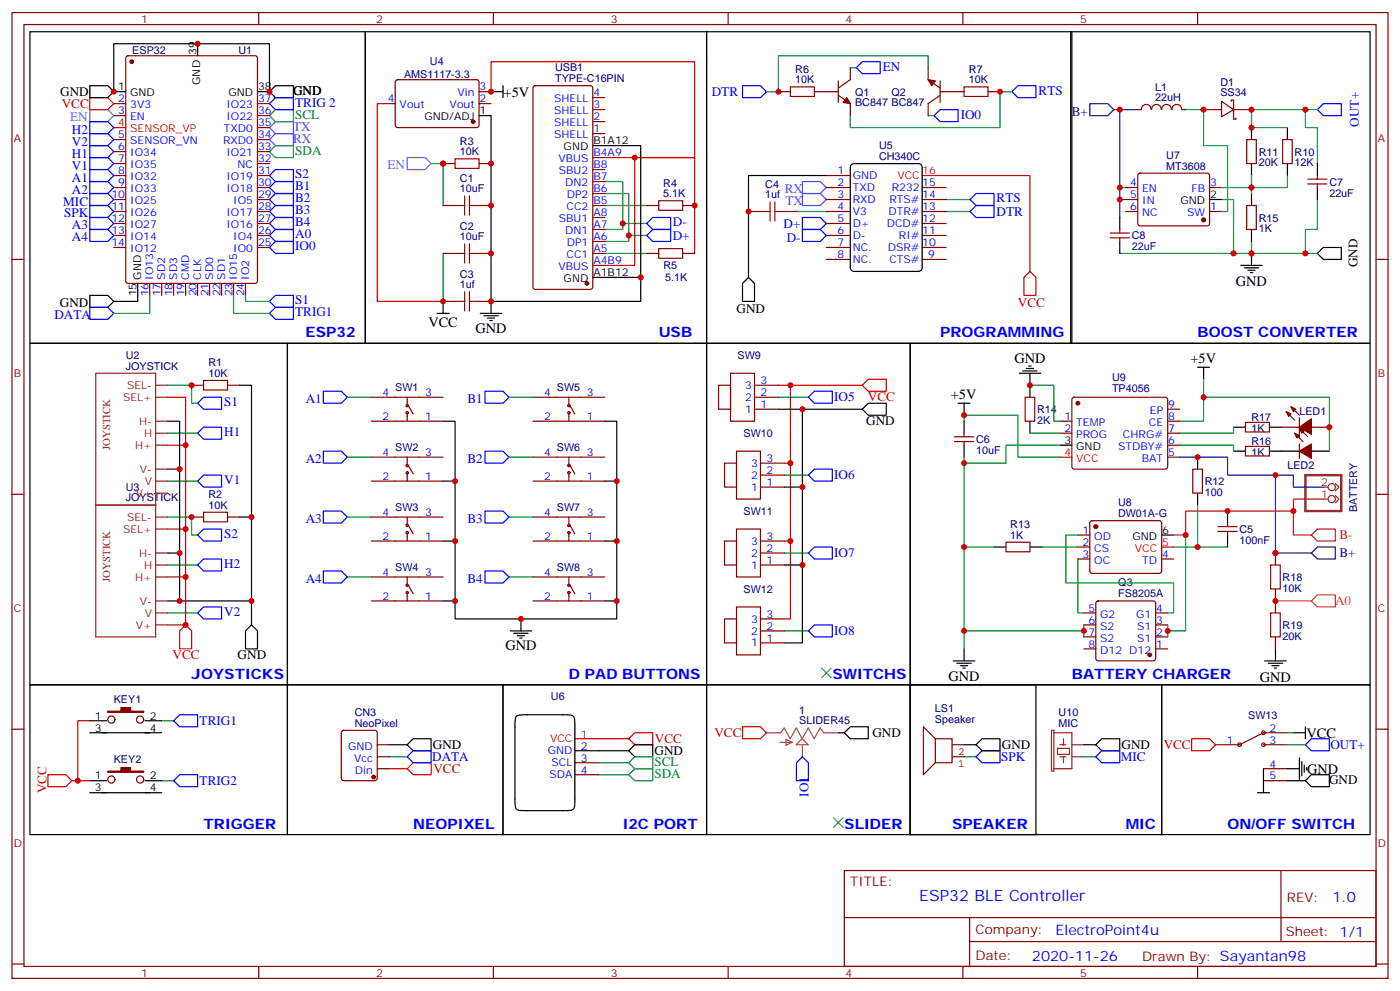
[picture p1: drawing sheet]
<svg xmlns="http://www.w3.org/2000/svg" width="412mm" height="292mm" viewBox="0 0 412 292" stroke-linecap="round" stroke-linejoin="round" font-family="sans-serif">
<g fill="none" stroke="#f00" stroke-width=".35">
<path d="M26.5 28.8h5.2l1.8 1.7-1.8 1.8h-5.2zM33.5 37.6h3.5M112.9 30.5h-1.8v58.2h19.4M144.6 27v-8.8h60v28.2h-17.6h17.6v28.2M178.2 46.4h8.8v31.7h-8.8M271.6 51.7h31.8v28.2M303.4 79.9l1.8 1.8v5.3h-3.6v-5.3zM49.4 116.9h5.3v14.2M229.3 113.4h3.5v68.8h-1.7M232.8 113.4h21.2M254 113.4l1.8-1.7h5.3v3.5h-5.3zM49.4 131.1h5.3v38.8h-5.3"/>
<path d="M231.1 136.3h1.7M312.2 134.6h3.5M49.4 155.8h5.3M231.1 159.3h1.7M54.7 169.9v14.1h-5.3M342.2 161h3.5M54.7 184l1.7 1.7v5.3h-3.5v-5.3zM26.5 212.2h-3.6v17.6h3.6M169.3 217.5h15.9M185.2 217.5l1.8-1.8h5.3v3.6h-5.3zM218.7 214h5.3l1.8 1.7-1.8 1.8h-5.3zM351 217.5h5.3l1.8 1.8-1.8 1.7h-5.3z"/>
<path d="M14.1 228.1h5.3l1.8 1.7-1.8 1.8h-5.3zM21.2 229.8h1.7M114.7 226.3h5.2M119.9 226.3l1.8-1.8h5.3v3.6h-5.3z"/>
</g>
<g fill="none" stroke="#000" stroke-width=".35">
<path d="M8.8 9.3h98.8v91.8h-98.8zM58.2 12.9v3.5M107.6 9.3h100.5v91.8h-100.5zM208.1 9.3h107.6v91.8h-107.6zM315.4 9.3h88.2v91.8h-88.2zM26.5 25.2h5.2l1.8 1.8-1.8 1.8h-5.2zM33.5 27v-14.1h45.9v14.1M33.5 27h3.5M75.8 27h3.6M81.1 25.2h5.3v3.6h-5.3l-1.7-1.8zM141.1 34h3.5v54.7M144.6 27h3.6"/>
<path d="M148.2 25.2v3.6M368.7 37.6v3.5M379.2 37.6v3.5M174.6 42.9h14.1v38.8h-14.1M243.4 51.7h-22.9v30M250.7 48.6l.8-.4h19.1l.8 .4 .2 .6v29.6l-.4 .9-.6 .2h-19.1l-.8-.5-.2-.6v-29.6zM356.3 58.7h3.5M368.7 48.2v3.5M368.7 57v3.5M379.2 48.2v3.5M388.1 48.2v3.5M388.1 55.2v3.5"/>
<path d="M329.8 64v3.6M329.8 71.1v3.5M365.5 78.1h6.3M366.5 78.8h4.3M367.6 79.6h2.1M368.7 67.6v3.5M368.7 74.6v3.5M389.8 72.8h5.3v3.6h-5.3l-1.7-1.8zM26.5 87h5.2l1.8 1.7-1.8 1.8h-5.2zM40.6 83.4v5.3h-7.1M128.8 92.3h3.5M130.5 88.7v3.6"/>
<path d="M141.5 92.3h6.3M142.5 93h4.3M143.6 93.7h2.1M144.3 94.4h.7M144.6 88.7v3.6M188.7 81.7v7h-44.1M220.5 81.7l1.7 1.7v5.3h-3.5v-5.3zM368.3 80.3h.7M8.8 101.1h75.9v100.5h-75.9zM70.6 113.4h3.5v38.8h-3.5M84.7 101.1h123.4v100.5h-123.4zM208.1 101.1h60v100.5h-60z"/>
<path d="M268.1 101.1h135.5v100.5h-135.5zM282.2 118.7h3.6M284 118.7v3.5M300.2 109.9h6.4M301.3 109.2h4.2M302.3 108.5h2.1M303 107.8h.7M303.4 109.9v7M352.8 108.1h3.5M354.5 108.1v3.6M49.4 124h3.5v38.8h-3.5M49.4 138.1h3.5"/>
<path d="M130.5 124h3.6v52.9h-3.6M178.2 124h3.5v17.6M229.3 120.5h7.1v68.8h-5.3M236.4 120.5h17.6M254 120.5l1.8-1.8h5.3v3.5h-5.3zM284 124v3.5M284 131.1v3.5M303.4 124v3.5M312.2 131.1h3.5M352.8 134.6v3.5M363.4 125.8h3.5M363.4 132.8h3.5"/>
<path d="M373.9 125.8h3.6M373.9 132.8h8.9M386.3 132.8h5.3M74.1 152.2v24.7h-21.2M130.5 159.3h3.6M130.5 141.6h3.6M178.2 159.3h3.5v17.6M178.2 141.6h3.5v17.7M231.1 143.4h5.3M342.2 157.5h3.5M352.8 145.2v3.5M361.6 150.5v3.5"/>
<path d="M361.6 157.5v3.5M52.9 162.8v14.1h-3.5M74.1 176.9v7.1M134.1 176.9v5.3h47.6v-5.3h-3.5M231.1 166.3h5.3M292.8 161h3.5M303.4 161h3.5M74.1 184l1.7 1.7v5.3h-3.5v-5.3zM150.3 185.7h6.3M151.3 186.4h4.3M152.4 187.1h2.1M153.1 187.9h.7"/>
<path d="M153.5 182.2v3.5M280.8 194.6h6.4M281.9 195.3h4.2M282.9 196h2.1M283.6 196.7h.7M284 191v3.6M372.5 194.6h6.4M373.6 195.3h4.2M374.6 196h2.2M375.4 196.7h.7M375.7 191v3.6M8.8 201.6h75.9v44.1h-75.9z"/>
<path d="M26.5 215.7h21.1M26.5 212.2h4.9M42.7 212.2h4.9M84.7 201.6h63.5v44.1h-63.5zM114.7 219.3h5.2M119.9 219.3l1.8-1.8h5.3v3.5h-5.3zM148.2 201.6h59.9v44.1h-59.9zM152.1 210.9a4.9 4.9 0 0 1 3.1-.5h10.6a4.9 4.9 0 0 1 3.1 .5 4.9 4.9 0 0 1 .4 3.1v21.1a4.9 4.9 0 0 1-.4 3.1 4.9 4.9 0 0 1-3.1 .5h-10.6a4.9 4.9 0 0 1-3.1-.5 4.9 4.9 0 0 1-.4-3.1v-21.1a4.9 4.9 0 0 1 .4-3.1zM187 219.3h5.3v3.5h-5.3l-1.8-1.8zM208.1 201.6h60v44.1h-60zM246.9 215.7h1.8M248.7 215.7l1.8-1.7h5.3v3.5h-5.3z"/>
<path d="M268.1 201.6h37.1v44.1h-37.1zM268.1 201.6h74.1v44.1h-74.1zM284 219.3h3.5M287.5 219.3l1.8-1.8h5.3v3.5h-5.3zM319.3 219.3h3.5M322.8 219.3l1.8-1.8h5.2v3.5h-5.2zM342.2 201.6h61.4v44.1h-61.4zM381 215.7h3.5M384.5 214v3.5M26.5 233.4h21.1M26.5 229.8h4.9M42.7 229.8h4.9"/>
<path d="M169.3 221h15.9M370.4 233.4h3.5M372.2 226.3v7.1M379.2 226.3h3.6M379.2 229.8h5.3M382.8 223.1v6.4M383.5 224.2v4.2M384.2 225.2v2.2M384.5 229.8l1.8-1.7h5.3v3.5h-5.3zM384.9 226v.7"/>
</g>
<g fill="none" stroke="#008700" stroke-width=".35">
<path d="M250.5 19.9h1.7M273.4 19.9v-3.5h-44.1v10.6h-3.5M273.4 34h1.8M298.1 27h-3.5v10.6h-44.1v-3.6M328.1 32.3h1.7M349.2 32.3h5.3v10.6h7.1v19.4h-1.8M384.5 32.3v5.3h3.6v10.6M388.1 32.3h-19.4v5.3h10.5M127 48.2h3.5v12.3M178.2 57h7v14.1h-7M178.2 53.4h5.2v14.2h-5.2M278.7 58.7h7.1"/>
<path d="M329.8 55.2h1.8M359.8 58.7h3.6v15.9h5.3M368.7 51.7v3.5h-8.9M379.2 51.7v3.5h-10.5v1.8M388.1 58.7v8.9h-3.6v7M130.5 74.6v14.1M178.2 74.6h12.3M178.2 60.5h12.3M183.4 65.8h7.1M185.2 69.3h5.3M234.6 62.3h8.8M278.7 62.3h7.1"/>
<path d="M329.8 74.6h33.6M368.7 74.6h19.4M368.7 71.1v3.5M44.1 87v5.3h-10.6M68.8 87v5.3h10.6M72.3 87v1.7h7.1M49.4 113.4h7v5.3h1.8M102.3 116.9h7.1M149.9 116.9h7.1M229.3 116.9h8.8M303.4 113.4h7v10.6h1.8M354.5 116.9h37.1v15.9"/>
<path d="M354.5 111.7v12.3h-7M49.4 127.5h8.8M102.3 134.6h7.1M149.9 134.6h7.1M231.1 139.9h7M284 124v-1.8h15.9v12.4h12.3M284 134.6v26.4M303.4 127.5h8.8M312.2 131.1h-15.9v5.2h-12.3M347.5 131.1h15.9v1.7M363.4 125.8v1.7h-15.9M49.4 152.2h7v5.3h1.8"/>
<path d="M49.4 141.6h8.8M102.3 152.2h7.1M149.9 152.2h7.1M317.5 157.5h-3.5v14.1h31.7v8.8h-1.7M349.2 157.5v28.2h-5.2M352.8 148.7v12.3h-7.1M49.4 166.3h8.8M102.3 169.9h7.1M149.9 169.9h7.1M231.1 162.8h7M292.8 161h-8.8v30M306.9 161h10.6"/>
<path d="M317.5 164.6v15.8h1.8M352.8 161h8.8M49.4 180.4h8.8M231.1 185.7h7M284 185.7h35.3M319.3 184v3.5M344 184v3.5M47.6 212.2h3.6M379.2 219.3h5.3M379.2 215.7h1.8M47.6 229.8h3.6M114.7 222.8h5.2"/>
<path d="M176.4 228.1h8.8M176.4 224.5h8.8M284 222.8h3.5M319.3 222.8h3.5"/>
</g>
<g fill="none" stroke="#00f" stroke-width=".35">
<path d="M254 18.2h5.3v3.5h-5.3l-1.8-1.8zM26.5 39.3h5.2l1.8 1.8-1.8 1.8h-5.2zM26.5 35.8h5.2l1.8 1.8-1.8 1.7h-5.2zM81.1 28.8h5.3v3.5h-5.3l-1.7-1.8zM218.7 25.2h5.3l1.8 1.8-1.8 1.8h-5.3zM275.2 34l1.7-1.7h5.3v3.5h-5.3zM298.1 27l1.8-1.8h5.3v3.6h-5.3zM389.8 30.5h5.3v3.5h-5.3l-1.7-1.7zM26.5 57h5.2l1.8 1.7-1.8 1.8h-5.2zM26.5 53.4h5.2l1.8 1.8-1.8 1.8h-5.2zM26.5 49.9h5.2l1.8 1.8-1.8 1.7h-5.2zM26.5 46.4h5.2l1.8 1.8-1.8 1.7h-5.2z"/>
<path d="M26.5 42.9h5.2l1.8 1.7-1.8 1.8h-5.2zM79.4 51.7l1.7-1.8h5.3v3.5h-5.3zM79.4 58.7l1.7-1.7h5.3v3.5h-5.3zM81.1 53.4h5.3v3.6h-5.3l-1.7-1.8zM287.5 57h5.3v3.5h-5.3l-1.7-1.8zM26.5 67.6h5.2l1.8 1.7-1.8 1.8h-5.2zM26.5 64h5.2l1.8 1.8-1.8 1.8h-5.2zM26.5 60.5h5.2l1.8 1.8-1.8 1.7h-5.2zM79.4 62.3l1.7-1.8h5.3v3.5h-5.3zM79.4 65.8l1.7-1.8h5.3v3.6h-5.3zM79.4 69.3l1.7-1.7h5.3v3.5h-5.3zM79.4 72.8l1.7-1.7h5.3v3.5h-5.3z"/>
<path d="M190.5 65.8l1.8-1.8h5.3v3.6h-5.3zM190.5 69.3l1.8-1.7h5.3v3.5h-5.3zM236.4 64h5.3l1.7 1.8-1.7 1.8h-5.3zM236.4 67.6h5.3l1.7 1.7-1.7 1.8h-5.3zM285.8 62.3l1.7-1.8h5.3v3.5h-5.3zM26.5 90.5h5.2l1.8 1.8-1.8 1.7h-5.2zM79.4 88.7l1.7-1.7h5.3v3.5h-5.3zM79.4 92.3l1.7-1.8h5.3v3.5h-5.3zM58.2 118.7l1.8-1.8h5.3v3.6h-5.3zM95.2 115.2h5.3l1.8 1.7-1.8 1.8h-5.3zM142.9 115.2h5.3l1.7 1.7-1.7 1.8h-5.3zM238.1 116.9l1.8-1.7h5.3v3.5h-5.3z"/>
<path d="M58.2 127.5l1.8-1.7h5.3v3.5h-5.3zM95.2 132.8h5.3l1.8 1.8-1.8 1.7h-5.3zM142.9 132.8h5.3l1.7 1.8-1.7 1.7h-5.3zM238.1 139.9l1.8-1.8h5.3v3.5h-5.3zM58.2 157.5l1.8-1.7h5.3v3.5h-5.3zM58.2 141.6l1.8-1.7h5.3v3.5h-5.3zM95.2 150.5h5.3l1.8 1.7-1.8 1.8h-5.3zM142.9 150.5h5.3l1.7 1.7-1.7 1.8h-5.3zM58.2 166.3l1.8-1.7h5.3v3.5h-5.3zM95.2 168.1h5.3l1.8 1.8-1.8 1.7h-5.3zM142.9 168.1h5.3l1.7 1.8-1.7 1.7h-5.3zM238.1 162.8l1.8-1.8h5.3v3.6h-5.3z"/>
<path d="M58.2 180.4l1.8-1.7h5.3v3.5h-5.3zM238.1 185.7l1.8-1.7h5.3v3.5h-5.3zM51.2 212.2l1.7-1.8h5.3v3.6h-5.3zM384.5 219.3l1.8-1.8h5.3v3.5h-5.3zM51.2 229.8l1.7-1.7h5.3v3.5h-5.3zM119.9 222.8l1.8-1.8h5.3v3.5h-5.3zM236.4 222.8l1.7 1.7v5.3h-3.5v-5.3zM287.5 222.8l1.8-1.8h5.3v3.5h-5.3zM322.8 222.8l1.8-1.8h5.2v3.5h-5.2z"/>
</g>
<g fill="none" stroke="#870000" stroke-width=".35">
<path d="M3.5 3.7h405.4v284.3h-405.4zM7.1 7.2h398.2v277.3h-398.2zM37.3 16.6l.4-.2h37.4l.7 .4v65.9l-.4 .7h-37.7l-.6-.4-.1-65.9zM76.2 3.7v3.5M145.3 3.7v3.5M214.5 3.7v3.5M250.5 19.9v3.6l-3.6 2.4M273.4 19.9v3.6l3.5 2.4M283.6 3.7v3.5M352.8 3.7v3.5M33.5 30.5h3.5M33.5 34h3.5"/>
<path d="M75.8 30.5h3.6M75.8 34h3.6M75.8 37.6h3.6M112.9 30.5h3.5M116.7 23.7l.4-.2h23.6l.4 .7-.1 12.9-.6 .5-23.6-.1-.4-.6v-12.7zM141.1 27h3.5M141.1 30.5h3.5M157.2 25.4l.5-.2h16.2l.7 .5v58.8l-.4 .6-16.5 .1-.7-.5v-58.8zM174.6 32.3h3.6M174.6 39.3h3.6M174.6 35.8h3.6M174.6 28.8h3.6"/>
<path d="M229.3 27h3.5M239.9 27h7M246.9 28l3.6 2.5v3.5M246.9 23.8v6.4M276.9 27h7.1M276.9 28l-3.5 2.5v3.5M276.9 23.8v6.4M291 27h3.6M335.1 32.3h1.1M336.2 32.3a1.41 1.41 0 0 1 1.4-1.5 1.41 1.41 0 0 1 1.4 1.5M339.2 32.3a1.41 1.41 0 0 1 1.4-1.6 1.41 1.41 0 0 1 1.4 1.6M342.2 32.3a1.41 1.41 0 0 1 1.4-1.6 1.41 1.41 0 0 1 1.4 1.6"/>
<path d="M345.3 32.3a1.41 1.41 0 0 1 1.4-1.5 1.41 1.41 0 0 1 1.4 1.5M348.2 32.3h1M354.5 32.3h5.3M359.8 29.8l3.6 2.5-3.6 2.1zM362.7 29.8v-.3h.7v2.8M363.4 32.3v2.8h.7v-.4M363.4 32.3h5.3M33.5 55.2h3.5M33.5 58.7h3.5M33.5 51.7h3.5M33.5 48.2h3.5M33.5 41.1h3.5"/>
<path d="M33.5 44.6h3.5M75.8 55.2h3.6M75.8 58.7h3.6M75.8 51.7h3.6M75.8 48.2h3.6M75.8 41.1h3.6M75.8 44.6h3.6M130.5 48.2h3.6M141.1 48.2h3.5M174.6 57h3.6M174.6 53.4h3.6M174.6 49.9h3.6"/>
<path d="M174.6 46.4h3.6M243.4 55.2h7.1M243.4 58.7h7.1M243.4 51.7h7.1M271.6 55.2h7.1M271.6 58.7h7.1M331.6 55.2h3.5M331.6 58.7h3.5M335.4 51.2l.4-.2h19.8l.5 .2 .2 .5-.1 14.4-.6 .4-20-.1-.5-.6v-14.1zM356.3 55.2h3.5M367.2 41.1h2.9v7.1h-2.9zM377.8 41.1h2.8v7.1h-2.8z"/>
<path d="M385.2 54.2h5.7M385.2 52.7h5.7M388.1 51.7v1M388.1 54.2v1M3.5 76.4h3.6M33.5 62.3h3.5M33.5 65.8h3.5M33.5 69.3h3.5M33.5 72.8h3.5M75.8 62.3h3.6M75.8 65.8h3.6M75.8 69.3h3.6"/>
<path d="M75.8 72.8h3.6M130.5 60.5h3.6M130.5 74.6h3.6M141.1 60.5h3.5M141.1 74.6h3.5M174.6 60.5h3.6M174.6 74.6h3.6M174.6 78.1h3.6M174.6 71.1h3.6M174.6 67.6h3.6M174.6 64h3.6M190.5 60.5h3.5"/>
<path d="M190.5 74.6h3.5M201.1 60.5h3.5M201.1 74.6h3.5M220.5 62.3h3.5M231.1 62.3h3.5M243.4 62.3h7.1M243.4 65.8h7.1M243.4 69.3h7.1M243.4 72.8h7.1M243.4 76.4h7.1M271.6 62.3h7.1M271.6 65.8h7.1"/>
<path d="M271.6 69.3h7.1M271.6 72.8h7.1M271.6 76.4h7.1M327 70h5.7M327 68.6h5.7M329.8 67.6v1M329.8 70v1.1M331.6 62.3h3.5M356.3 62.3h3.5M367.2 60.5h2.9v7.1h-2.9zM405.3 76.4h3.6M44.1 83.4v3.6"/>
<path d="M47.6 83.4v3.6M51.2 83.4v3.6M54.7 83.4v3.6M58.2 83.4v3.6M61.7 83.4v3.6M65.3 83.4v3.6M68.8 83.4v3.6M72.3 83.4v3.6M130.5 88.7h3.6M141.1 88.7h3.5M56.4 113.4h3.6M67 113.4h3.6"/>
<path d="M109.4 116.9h21.1M119.9 116.9v2.5M120.3 119.4l1.4 2.5M157 116.9h21.2M167.6 116.9v2.5M167.9 119.4l1.4 2.5M211.7 113.4h3.5v7.1h-3.5zM215.2 109.9h7v14.1h-7zM222.2 116.9h7.1M222.2 113.4h7.1M302 116.9h2.8v7.1h-2.8zM316 117.2l.4-.3h26.9l.5 .3 .2 .5-.1 20-.6 .4-27.1-.1-.5-.6v-19.7z"/>
<path d="M380.3 119.8l2.5 2.4M109.4 124h21.1M109.4 134.6h21.1M119.9 121.5v2.5M119.9 134.6v2.5M119.9 139.2v2.4M120.3 137.1l1.4 2.4M157 124h21.2M157 134.6h21.2M167.6 121.5v2.5M167.6 134.6v2.5M167.6 139.2v2.4"/>
<path d="M167.9 137.1l1.4 2.4M213.4 136.3h3.6v7.1h-3.6zM217 132.8h7v14.1h-7zM222.2 120.5h7.1M224 139.9h7.1M224 136.3h7.1M281.2 130h5.6M281.2 128.6h5.6M284 127.5v1.1M284 130v1.1M312.2 124h3.5M312.2 127.5h3.5"/>
<path d="M344 124h3.5M344 127.5h3.5M344 134.6h3.5M344 131.1h3.5M344 120.5h3.5M351.4 138.1h2.8v7.1h-2.8zM366.9 124.4h7v2.8h-7zM366.9 131.4h7v2.8h-7zM377.5 125.8h5.3M378.9 121.2l2.5 2.4M381.4 127.5l2.4 2.5M382.8 122.9v5.7"/>
<path d="M382.8 130.7v4.2M382.8 126.1l2.4 2.5M386.3 125.8h5.3M3.5 145.5h3.6M56.4 152.2h3.6M67 152.2h3.6M109.4 159.3h21.1M109.4 152.2h21.1M109.4 141.6h21.1M119.9 152.2v2.5M119.9 156.8v2.5M120.3 154.7l1.4 2.5"/>
<path d="M157 159.3h21.2M157 152.2h21.2M157 141.6h21.2M167.6 152.2v2.5M167.6 156.8v2.5M167.9 154.7l1.4 2.5M213.4 159.3h3.6v7h-3.6zM217 155.8h7v14.1h-7zM224 159.3h7.1M224 143.4h7.1M296.3 159.6h7.1v2.9h-7.1zM317.5 157.5h3.5"/>
<path d="M321.3 153.5l.4-.2h19.8l.5 .2 .2 .5-.1 14.4-.6 .4-20-.1-.5-.6v-14.1zM358.8 156.5h5.6M358.8 155h5.6M361.6 154v1M361.6 156.5v1M405.3 145.5h3.6M109.4 176.9h21.1M109.4 169.9h21.1M119.9 169.9v2.4M119.9 174.4v2.5M120.3 172.3l1.4 2.5M157 176.9h21.2"/>
<path d="M157 169.9h21.2M167.6 169.9v2.4M167.6 174.4v2.5M167.9 172.3l1.4 2.5M217 178.7h7v14.1h-7zM224 166.3h7.1M224 162.8h7.1M317.5 161h3.5M317.5 164.6h3.5M323 177.1l.5-.2h16.2l.5 .2 .2 .5v16.3l-.2 .5-.5 .2h-16.2l-.5-.3-.2-.4v-16.3zM342.2 164.6h3.5M375.7 162.8v3.5"/>
<path d="M375.7 173.4v7M213.4 182.2h3.6v7.1h-3.6zM224 189.3h7.1M224 185.7h7.1M224 182.2h7.1M319.3 191h3.5M319.3 187.5h3.5M319.3 184h3.5M319.3 180.4h3.5M340.4 191h3.6M340.4 187.5h3.6M340.4 184h3.6"/>
<path d="M340.4 180.4h3.6M375.7 187.5v3.5M3.5 214.7h3.6M100.8 215.2l.4-.2h9.2l.5 .2 .2 .5v13.4l-.2 .5-.5 .2h-9.2l-.5-.2-.2-.5v-13.4zM111.1 219.3h3.6M358.1 219.3h7M372.2 219.3h7M372.2 215.7h7M405.3 214.7h3.6M111.1 226.3h3.6M111.1 222.8h3.6M169.3 224.5h7.1"/>
<path d="M169.3 228.1h7.1M372.2 226.3h7M372.2 229.8h7M248.7 256.3h156.6v28.2h-156.6zM377.3 256.3v20.9M248.7 270.1h156.5M285.6 277.2h119.6M285.6 270.1v14.2M3.5 283.8h3.6M76.2 284.5v3.5M145.3 284.5v3.5M214.5 284.5v3.5"/>
<path d="M283.6 284.5v3.5M352.8 284.5v3.5M405.3 283.8h3.6"/>
<circle cx="119.9" cy="119.4" r=".35"/>
<circle cx="167.6" cy="119.4" r=".35"/>
<circle cx="119.9" cy="137.1" r=".35"/>
<circle cx="119.9" cy="121.5" r=".35"/>
<circle cx="119.9" cy="139.2" r=".35"/>
<circle cx="167.6" cy="139.2" r=".35"/>
<circle cx="167.6" cy="121.5" r=".35"/>
<circle cx="167.6" cy="137.1" r=".35"/>
<circle cx="119.9" cy="154.7" r=".35"/>
<circle cx="119.9" cy="156.8" r=".35"/>
<circle cx="167.6" cy="154.7" r=".35"/>
<circle cx="167.6" cy="156.8" r=".35"/>
<circle cx="119.9" cy="172.3" r=".35"/>
<circle cx="119.9" cy="174.4" r=".35"/>
<circle cx="167.6" cy="172.3" r=".35"/>
<circle cx="167.6" cy="174.4" r=".35"/>
<circle cx="32.8" cy="211.8" r="1.06"/>
<circle cx="41.3" cy="211.8" r="1.06"/>
<circle cx="32.8" cy="229.5" r="1.06"/>
<circle cx="41.3" cy="229.5" r="1.06"/>
</g>
<g fill="none" stroke="#900" stroke-width=".35">
<path d="M372.2 215.7l-7.1 3.6"/>
<circle cx="365.1" cy="219.3" r=".53"/>
<circle cx="372.2" cy="215.7" r=".53"/>
<circle cx="372.2" cy="219.3" r=".53"/>
</g>
<path d="M381 150.5h-31.8v7h-3.5M386.3 157.5l1.8-1.7h5.2v3.5h-5.2zM389.8 146.9h-8.8v10.6h5.3" fill="none" stroke="#c30" stroke-width=".35"/>
<path d="M384.5 139.9h10.6v10.6h-10.6z" fill="none" stroke="#8c2424" stroke-width=".71"/>
<g fill="none" stroke="#8c2424" stroke-width=".35">
<path d="M28.2 109.9h17.7v77.6h-17.7zM45.9 116.9h3.5M45.9 113.4h3.5M45.9 138.1h3.5M45.9 131.1h3.5M45.9 127.5h3.5M45.9 124h3.5M28.2 148.7h17.7M45.9 155.8h3.5M45.9 152.2h3.5M45.9 145.2h3.5M45.9 141.6h3.5"/>
<path d="M389.8 143.4h1.4M389.8 146.9h1.4M393.3 142.3l1.1 1.1-1.1 1.1M393.3 145.9l1.1 1-1.1 1.1M45.9 176.9h3.5M45.9 169.9h3.5M45.9 166.3h3.5M45.9 162.8h3.5M45.9 184h3.5M45.9 180.4h3.5M309.7 215h.7v12h-.7zM310.4 215.7h5.3v10.6h-5.3"/>
<path d="M312.2 219.3h1.8M313.3 217.5v1.8M315.7 219.3h3.6M311.5 220.3h3.5v1.8h-3.5zM312.2 222.8h1.8M313.3 222.8v1.7M315.7 222.8h3.6"/>
<circle cx="392.3" cy="143.4" r="1.06"/>
<circle cx="392.3" cy="146.9" r="1.06"/>
</g>
<path d="M275.5 217.5h5v7h-5zM275.5 217.5l-3.5-3.5v14.1l3.5-3.6M280.5 219.3h3.5M280.5 222.8h3.5" fill="none" stroke="#850000" stroke-width=".35"/>
<path d="M375.7 176.9h10.6M386.3 176.9l1.8-1.7h5.2v3.5h-5.2z" fill="none" stroke="#f60" stroke-width=".35"/>
<g fill="none" stroke="#a10000" stroke-width=".35">
<path d="M232.8 25.6h7.1v2.8h-7.1zM284 25.6h7v2.8h-7zM134.1 46.7h7v2.9h-7zM136.9 57.7v5.6M138.3 57.7v5.6M194 59.1h7.1v2.8h-7.1zM226.8 59.4v5.7M228.2 59.4v5.7M134.1 74.6h2.8M134.1 60.5h2.8M136.9 71.8v5.6M138.3 71.8v5.6"/>
<path d="M138.3 74.6h2.8M138.3 60.5h2.8M194 73.2h7.1v2.8h-7.1zM224 62.3h2.8M228.2 62.3h2.9M134.1 88.7h2.8M136.9 85.9v5.6M138.3 85.9v5.6M138.3 88.7h2.8M60 112h7v2.8h-7zM60 150.8h7v2.8h-7zM374.3 166.3h2.8v7.1h-2.8z"/>
<path d="M374.3 180.4h2.8v7.1h-2.8z"/>
</g>
<path d="M321 30.5h5.3l1.8 1.8-1.8 1.7h-5.3zM335.1 32.3h-5.3v26.4h1.8M329.8 58.7v5.3M347.5 134.6h14.1v5.3h19.4v3.5h8.8M375.7 139.9v22.9h10.6M386.3 162.8l1.8-1.8h5.2v3.6h-5.2z" fill="none" stroke="#009" stroke-width=".35"/>
<g fill="#870000" stroke="#870000" stroke-width=".35">
<path d="M378.9 121.2l1.4 .7-.7 .7z"/>
<path d="M380.3 119.8l1.4 .7-.7 .7z"/>
<path d="M382.8 125.8l3.5-2.5v4.6z"/>
<path d="M382.8 132.8l3.5-2.1v4.2z"/>
<path d="M381.4 127.5l1.4 .7-.7 .7z"/>
<path d="M382.8 126.1l1.4 .7-.7 .7z"/>
<path d="M273.4 23.5l2.1 .3-1 1.4z"/>
<path d="M249.4 28.8l1.1 1.7-2.1-.3z"/>
<path d="M31.7 227h3.9v-1h2.9v1h3.8v.4h-10.6z"/>
<path d="M31.7 209.4h3.9v-1.1h2.9v1.1h3.8v.3h-10.6z"/>
<circle cx="317.5" cy="118.7" r=".53"/>
<circle cx="322.8" cy="155" r=".53"/>
<circle cx="338.7" cy="192.8" r=".53"/>
<circle cx="354.5" cy="64.7" r=".53"/>
<circle cx="172.9" cy="83.4" r=".53"/>
<circle cx="139.3" cy="35.8" r=".53"/>
<circle cx="38.8" cy="18.2" r=".53"/>
<circle cx="110.1" cy="228.8" r=".53"/>
</g>
<path d="M79.4 34l1.7-1.7h5.3v3.5h-5.3zM79.4 44.6l1.7-1.7h5.3v3.5h-5.3zM185.2 228.1l1.8-1.8h5.3v3.5h-5.3zM185.2 224.5l1.8-1.7h5.3v3.5h-5.3z" fill="none" stroke="#090" stroke-width=".35"/>
<path d="M81.1 35.8h5.3v3.5h-5.3l-1.7-1.7zM79.4 41.1l1.7-1.8h5.3v3.6h-5.3zM236.4 53.4h5.3l1.7 1.8-1.7 1.8h-5.3zM236.4 57h5.3l1.7 1.7-1.7 1.8h-5.3z" fill="none" stroke="#09f" stroke-width=".35"/>
<path d="M26.5 32.3h5.2l1.8 1.7-1.8 1.8h-5.2zM119.9 46.4h5.3l1.8 1.8-1.8 1.7h-5.3z" fill="none" stroke="#0cf" stroke-width=".35"/>
<path d="M225.8 215.7h4.2l1-1.4 1.8 3.2 1.7-3.2 1.8 3.2M229.8 218.5h3.5M231.5 217.7l1.8 .8-1.8 .9zM236.3 217.5l1.8 1.8h-3.6zM236.4 219.3v3.5M243.4 215.7h-.7l-1.1-1.4-1.8 3.2-1.7-3.2-1.8 3.2M243.5 215.7h3.4" fill="none" stroke="#a64a4a" stroke-width=".35"/>
<path d="M242 196.7l2.8 2.8M244.8 196.7l-2.8 2.8M245.5 240.8l2.9 2.8M248.4 240.8l-2.9 2.8" fill="none" stroke="#3c3" stroke-width=".35"/>
<g fill="#c00">
<circle cx="375.7" cy="139.9" r=".88"/>
<circle cx="381" cy="150.5" r=".88"/>
<circle cx="361.6" cy="150.5" r=".88"/>
<circle cx="375.7" cy="162.8" r=".88"/>
<circle cx="232.8" cy="159.3" r=".88"/>
<circle cx="232.8" cy="136.3" r=".88"/>
<circle cx="384.5" cy="32.3" r=".88"/>
<circle cx="375.7" cy="176.9" r=".88"/>
<circle cx="54.7" cy="184" r=".88"/>
<circle cx="384.5" cy="74.6" r=".88"/>
<circle cx="284" cy="136.3" r=".88"/>
<circle cx="284" cy="161" r=".88"/>
<circle cx="303.4" cy="113.4" r=".88"/>
<circle cx="329.8" cy="32.3" r=".88"/>
<circle cx="329.8" cy="55.2" r=".88"/>
<circle cx="329.8" cy="58.7" r=".88"/>
<circle cx="363.4" cy="74.6" r=".88"/>
<circle cx="368.7" cy="74.6" r=".88"/>
<circle cx="354.5" cy="116.9" r=".88"/>
<circle cx="391.6" cy="125.8" r=".88"/>
<circle cx="368.7" cy="37.6" r=".88"/>
<circle cx="284" cy="122.2" r=".88"/>
<circle cx="368.7" cy="55.2" r=".88"/>
<circle cx="368.7" cy="32.3" r=".88"/>
<circle cx="354.5" cy="32.3" r=".88"/>
<circle cx="352.8" cy="161" r=".88"/>
<circle cx="352.8" cy="134.6" r=".88"/>
<circle cx="236.4" cy="143.4" r=".88"/>
<circle cx="236.4" cy="166.3" r=".88"/>
<circle cx="229.3" cy="27" r=".88"/>
<circle cx="294.6" cy="27" r=".88"/>
<circle cx="220.5" cy="62.3" r=".88"/>
<circle cx="144.6" cy="27" r=".88"/>
<circle cx="204.6" cy="60.5" r=".88"/>
<circle cx="183.4" cy="65.8" r=".88"/>
<circle cx="185.2" cy="69.3" r=".88"/>
<circle cx="188.7" cy="81.7" r=".88"/>
<circle cx="187" cy="46.4" r=".88"/>
<circle cx="144.6" cy="48.2" r=".88"/>
<circle cx="130.5" cy="88.7" r=".88"/>
<circle cx="144.6" cy="88.7" r=".88"/>
<circle cx="144.6" cy="74.6" r=".88"/>
<circle cx="144.6" cy="60.5" r=".88"/>
<circle cx="130.5" cy="48.2" r=".88"/>
<circle cx="74.1" cy="176.9" r=".88"/>
<circle cx="74.1" cy="152.2" r=".88"/>
<circle cx="52.9" cy="176.9" r=".88"/>
<circle cx="54.7" cy="155.8" r=".88"/>
<circle cx="54.7" cy="131.1" r=".88"/>
<circle cx="56.4" cy="113.4" r=".88"/>
<circle cx="56.4" cy="152.2" r=".88"/>
<circle cx="54.7" cy="169.9" r=".88"/>
<circle cx="52.9" cy="162.8" r=".88"/>
<circle cx="52.9" cy="138.1" r=".88"/>
<circle cx="284" cy="185.7" r=".88"/>
<circle cx="319.3" cy="185.7" r=".88"/>
<circle cx="349.3" cy="157.5" r=".88"/>
<circle cx="344" cy="185.7" r=".88"/>
<circle cx="134.1" cy="159.3" r=".88"/>
<circle cx="134.1" cy="141.6" r=".88"/>
<circle cx="134.1" cy="176.9" r=".88"/>
<circle cx="181.7" cy="176.9" r=".88"/>
<circle cx="181.7" cy="159.3" r=".88"/>
<circle cx="181.7" cy="141.6" r=".88"/>
<circle cx="153.5" cy="182.2" r=".88"/>
<circle cx="22.9" cy="229.8" r=".88"/>
<circle cx="79.4" cy="27" r=".88"/>
<circle cx="33.5" cy="27" r=".88"/>
<circle cx="58.2" cy="12.9" r=".88"/>
<circle cx="232.8" cy="113.4" r=".88"/>
<circle cx="236.4" cy="120.5" r=".88"/>
</g>
<text font-size="4.6" fill="#00f" x="270.8" y="265.3">ESP32 BLE Controller</text>
<g font-size="4.2">
<text x="148.3" y="28.4">+5V</text>
<text x="364" y="84.2">GND</text>
<text x="126.2" y="96.2">VCC</text>
<text x="140.1" y="97.9">GND</text>
<text x="298.8" y="106.7">GND</text>
<text x="350.7" y="106.9">+5V</text>
<text x="280.1" y="117.5">+5V</text>
<text x="148.9" y="191.4">GND</text>
<text x="279.4" y="200.5">GND</text>
<text x="371.1" y="200.6">GND</text>
<text x="384.9" y="217.1">VCC</text>
<text x="385.1" y="227.7">GND</text>
</g>
<g font-size="4.2" fill="#00f">
<text x="90" y="99.3">ESP32</text>
<text x="194" y="99.3">USB</text>
<text x="276.9" y="99.3">PROGRAMMING</text>
<text x="352.8" y="99.3">BOOST CONVERTER</text>
<text x="56.4" y="199.8">JOYSTICKS</text>
<text x="167.6" y="199.8">D PAD BUTTONS</text>
<text x="245.2" y="199.8">SWITCHS</text>
<text x="315.7" y="199.8">BATTERY CHARGER</text>
<text x="60" y="243.9">TRIGGER</text>
<text x="121.7" y="243.9">NEOPIXEL</text>
<text x="183.4" y="243.9">I2C PORT</text>
<text x="248.7" y="243.9">SLIDER</text>
<text x="280.5" y="243.9">SPEAKER</text>
<text x="331.6" y="243.9">MIC</text>
<text x="361.6" y="243.9">ON/OFF SWITCH</text>
<text x="392.5" y="265.6">1.0</text>
<text x="310.9" y="275.1">ElectroPoint4u</text>
<text x="304" y="282.9">2020-11-26</text>
</g>
<g font-size="3.9" fill="#00f">
<text x="260.1" y="20.8">EN</text>
<text x="209.7" y="28.3">DTR</text>
<text x="305.9" y="27.8">RTS</text>
<text x="87" y="31.4">TRIG 2</text>
<text x="283" y="34.9">IO0</text>
<text x="21.2" y="39.3">H2</text>
<text x="400.2" y="37.3" transform="rotate(-90 400.2 37.3)">OUT+</text>
<text x="21.2" y="46.4">H1</text>
<text x="21.2" y="42.9">V2</text>
<text x="21.2" y="53.4">A1</text>
<text x="21.2" y="49.9">V1</text>
<text x="87" y="52.5">S2</text>
<text x="21.2" y="57">A2</text>
<text x="87" y="56.1">B1</text>
<text x="87" y="59.6">B2</text>
<text x="293.6" y="59.6">RTS</text>
<text x="18.6" y="60.5">MIC</text>
<text x="18.9" y="64">SPK</text>
<text x="87" y="63.1">B3</text>
<text x="293.6" y="63.6">DTR</text>
<text x="21.2" y="71.1">A4</text>
<text x="21.2" y="67.6">A3</text>
<text x="87" y="66.6">B4</text>
<text x="87" y="70.2">A0</text>
<text x="198.2" y="70.6">D+</text>
<text x="198.2" y="66.5">D-</text>
<text x="230.8" y="67.2">D+</text>
<text x="231.8" y="71.2">D-</text>
<text x="87" y="73.7">IO0</text>
<text x="87" y="89.6">S1</text>
<text x="16" y="94">DATA</text>
<text x="87" y="93.1">TRIG1</text>
<text x="66" y="119.6">S1</text>
<text x="90.1" y="118.7">A1</text>
<text x="137.7" y="118.7">B1</text>
<text x="245.8" y="118.2">IO5</text>
<text x="66" y="128.4">H1</text>
<text x="90.1" y="136.3">A2</text>
<text x="137.7" y="136.3">B2</text>
<text x="66" y="142.5">V1</text>
<text x="245.8" y="141.1">IO6</text>
<text x="90.1" y="154">A3</text>
<text x="137.7" y="154">B3</text>
<text x="66" y="158.4">S2</text>
<text x="66" y="167.2">H2</text>
<text x="245.8" y="164">IO7</text>
<text x="90.1" y="171.6">A4</text>
<text x="137.7" y="171.6">B4</text>
<text x="66" y="181.3">V2</text>
<text x="245.8" y="187">IO8</text>
<text x="58.8" y="213.6">TRIG1</text>
<text x="391.9" y="220.6">OUT+</text>
<text x="127.3" y="224.1">DATA</text>
<text x="294.9" y="224.1">SPK</text>
<text x="330.2" y="224.1">MIC</text>
<text x="58.8" y="231.2">TRIG2</text>
<text x="238.1" y="234.6" transform="rotate(-90 238.1 234.6)">IO1</text>
</g>
<g font-size="3.9">
<text x="17.7" y="28.3">GND</text>
<text x="86.3" y="27.8">GND</text>
<text x="399.9" y="78.7" transform="rotate(-90 399.9 78.7)">GND</text>
<text x="17.6" y="90.5">GND</text>
<text x="217" y="92.3">GND</text>
<text x="255.2" y="125.3">GND</text>
<text x="70" y="194">GND</text>
<text x="127.5" y="220.6">GND</text>
<text x="257" y="217">GND</text>
<text x="295.1" y="220.6">GND</text>
<text x="330.4" y="220.6">GND</text>
<text x="192.8" y="222.3">GND</text>
<text x="391.5" y="230.7">GND</text>
</g>
<g font-size="3.9" fill="#f00">
<text x="18.2" y="31.8">VCC</text>
<text x="299.9" y="90.5">VCC</text>
<text x="255.7" y="118.2">VCC</text>
<text x="50.8" y="194">VCC</text>
<text x="192.9" y="218.8">VCC</text>
<text x="210.4" y="217">VCC</text>
<text x="342.8" y="220.4">VCC</text>
<text x="127.7" y="227.6">VCC</text>
<text x="13.7" y="233.6" transform="rotate(-90 13.7 233.6)">VCC</text>
</g>
<g font-size="3.9" fill="#0cf">
<text x="20.7" y="35.7">EN</text>
<text x="114.1" y="49.8">EN</text>
</g>
<g font-size="3.9" fill="#090">
<text x="87" y="34.9">SCL</text>
<text x="87" y="45.5">SDA</text>
<text x="192.8" y="225.4">SCL</text>
<text x="192.8" y="228.9">SDA</text>
</g>
<g font-size="3.9" fill="#009">
<text x="315.7" y="34">B+</text>
<text x="394.6" y="164">B+</text>
</g>
<g font-size="3.9" fill="#09f">
<text x="86.3" y="42">RX</text>
<text x="86.3" y="38.4">TX</text>
<text x="231.2" y="56.9">RX</text>
<text x="231.4" y="60.4">TX</text>
</g>
<text font-size="3.9" fill="#c30" x="394.6" y="158.7">B-</text>
<text font-size="3.9" fill="#f60" x="393.3" y="178.1">A0</text>
<g font-size="3.9" fill="#800">
<text x="250.5" y="260.9">TITLE:</text>
<text x="379.1" y="265.6">REV:</text>
<text x="287.4" y="275.1">Company:</text>
<text x="378.7" y="275.7">Sheet: 1/1</text>
<text x="287.4" y="282.8">Date:</text>
<text x="336.4" y="282.8">Drawn By: Sayantan98</text>
</g>
<g font-size="3.2" fill="#800">
<text x="41.6" y="6.7">1</text>
<text x="110.8" y="6.7">2</text>
<text x="179.9" y="6.7">3</text>
<text x="249.1" y="6.7">4</text>
<text x="318.2" y="6.7">5</text>
<text x="4.1" y="41.8">A</text>
<text x="405.9" y="41.8">A</text>
<text x="4.1" y="110.9">B</text>
<text x="405.9" y="110.9">B</text>
<text x="4.1" y="180.1">C</text>
<text x="405.9" y="180.1">C</text>
<text x="4.1" y="249.2">D</text>
<text x="405.9" y="249.2">D</text>
<text x="41.6" y="287.5">1</text>
<text x="110.8" y="287.5">2</text>
<text x="179.9" y="287.5">3</text>
<text x="249.1" y="287.5">4</text>
<text x="318.2" y="287.5">5</text>
</g>
<g font-size="3.2" fill="#000080">
<text x="39" y="15.8">ESP32</text>
<text x="70.2" y="15.8">U1</text>
<text x="119" y="22.9">AMS1117-3.3</text>
<text x="126.7" y="19.2">U4</text>
<text x="163.5" y="21">USB1</text>
<text x="234.3" y="21.4">R6</text>
<text x="285.4" y="21.4">R7</text>
<text x="163.5" y="24.2">TYPE-C16PIN</text>
<text x="234.3" y="24.5">10K</text>
<text x="251.9" y="28.1">Q1</text>
<text x="262.6" y="28.1">Q2</text>
<text x="285.4" y="24.5">10K</text>
<text x="340.3" y="29.7">22uH</text>
<text x="340.3" y="26.7">L1</text>
<text x="359.5" y="28.4">SS34</text>
<text x="359.5" y="25.4">D1</text>
<text x="251.9" y="31.3">BC847 BC847</text>
<text x="135.5" y="45.7">10K</text>
<text x="135.5" y="42.6">R3</text>
<text x="258.9" y="47">CH340C</text>
<text x="258.9" y="43.8">U5</text>
<text x="343.6" y="46.9">U7</text>
<text x="370.8" y="45.9">R11</text>
<text x="381.4" y="45.9">R10</text>
<text x="135.5" y="53.5">C1</text>
<text x="343.5" y="49.9">MT3608</text>
<text x="370.8" y="48.9">20K</text>
<text x="381.4" y="48.9">12K</text>
<text x="135.5" y="56.6">10uF</text>
<text x="195.4" y="58">5.1K</text>
<text x="195.4" y="55">R4</text>
<text x="225.4" y="58.4">1uf</text>
<text x="225.4" y="55.3">C4</text>
<text x="391.6" y="57.9">22uF</text>
<text x="391.6" y="54.6">C7</text>
<text x="370.8" y="65.3">R15</text>
<text x="135.5" y="70.7">10uF</text>
<text x="135.5" y="67.6">C2</text>
<text x="333.4" y="70.4">C8</text>
<text x="370.8" y="68.3">1K</text>
<text x="333.4" y="73.7">22uF</text>
<text x="135.5" y="81.7">C3</text>
<text x="195.4" y="79.3">R5</text>
<text x="195.9" y="82.8">5.1K</text>
<text x="135.5" y="84.8">1uf</text>
<text x="37.1" y="105.6">U2</text>
<text x="61.4" y="107.8">R1</text>
<text x="217.3" y="105.7">SW9</text>
<text x="37.1" y="108.8">JOYSTICK</text>
<text x="61.4" y="110.9">10K</text>
<text x="327.6" y="112.2">U9</text>
<text x="116.4" y="115.2">SW1</text>
<text x="164" y="115.2">SW5</text>
<text x="327.6" y="115.4">TP4056</text>
<text x="305.5" y="124.8">2K</text>
<text x="305.5" y="121.7">R14</text>
<text x="368.7" y="124">R17</text>
<text x="382.8" y="122.2">LED1</text>
<text x="219" y="128.6">SW10</text>
<text x="287.5" y="130.4">C6</text>
<text x="368.7" y="127.2">1K</text>
<text x="368.7" y="131.1">R16</text>
<text x="116.4" y="132.8">SW2</text>
<text x="164" y="132.8">SW6</text>
<text x="287.5" y="133.6">10uF</text>
<text x="368.7" y="134.3">1K</text>
<text x="354.9" y="142.7">R12</text>
<text x="379.2" y="138.1">LED2</text>
<text x="37.1" y="147.6">JOYSTICK</text>
<text x="37.1" y="144.4">U3</text>
<text x="61.4" y="149.8">10K</text>
<text x="61.4" y="146.6">R2</text>
<text x="329.3" y="149">U8</text>
<text x="354.9" y="146">100</text>
<text x="116.4" y="150.5">SW3</text>
<text x="164" y="150.5">SW7</text>
<text x="219" y="151.5">SW11</text>
<text x="297.6" y="155.4">R13</text>
<text x="329.3" y="152.2">DW01A-G</text>
<text x="399.8" y="150.9" transform="rotate(-90 399.8 150.9)">BATTERY</text>
<text x="297.6" y="158.6">1K</text>
<text x="365.1" y="160.1">100nF</text>
<text x="365.1" y="156.8">C5</text>
<text x="116.4" y="168.1">SW4</text>
<text x="164" y="168.1">SW8</text>
<text x="329.4" y="172.6">Q3</text>
<text x="377.8" y="171">R18</text>
<text x="219" y="174.4">SW12</text>
<text x="329.4" y="175.9">FS8205A</text>
<text x="377.8" y="174.2">10K</text>
<text x="377.8" y="185.2">R19</text>
<text x="377.8" y="188.3">20K</text>
<text x="33.5" y="206.9">KEY1</text>
<text x="162.3" y="206.2">U6</text>
<text x="275.4" y="209.7">LS1</text>
<text x="104.5" y="214">NeoPixel</text>
<text x="104.5" y="210.7">CN3</text>
<text x="235.4" y="213.3">SLIDER45</text>
<text x="235.4" y="210.1">1</text>
<text x="275.4" y="212.9">Speaker</text>
<text x="311.8" y="214">MIC</text>
<text x="311.8" y="210.7">U10</text>
<text x="367.7" y="211.6">SW13</text>
<text x="33.5" y="224.5">KEY2</text>
</g>
<g font-size="3.2">
<text x="57.9" y="16.2" transform="rotate(-90 57.9 16.2)">39</text>
<text x="34.8" y="26.6">1</text>
<text x="38.3" y="28.4">GND</text>
<text x="58.9" y="25" transform="rotate(-90 58.9 25)">GND</text>
<text x="67.3" y="28.4">GND</text>
<text x="76" y="26.6">38</text>
<text x="125" y="35.5">GND/ADJ</text>
<text x="141.3" y="33.7">1</text>
<text x="166" y="44.3">GND</text>
<text x="174.8" y="42.5">B1A12</text>
<text x="356.5" y="58.4">2</text>
<text x="347.7" y="60.1">GND</text>
<text x="41.6" y="82.4" transform="rotate(-90 41.6 82.4)">GND</text>
<text x="166" y="83.1">GND</text>
<text x="174.8" y="81.3">A1B12</text>
<text x="40.2" y="87.3" transform="rotate(-90 40.2 87.3)">15</text>
<text x="313.5" y="130.7">3</text>
<text x="317" y="132.5">GND</text>
<text x="333.6" y="158.9">GND</text>
<text x="342.4" y="157.2">6</text>
<text x="28" y="211.8">1</text>
<text x="28" y="215.4">3</text>
<text x="44.1" y="211.8">2</text>
<text x="44.1" y="215.4">4</text>
<text x="28" y="229.5">1</text>
<text x="28" y="233">3</text>
<text x="44.1" y="229.5">2</text>
<text x="44.1" y="233">4</text>
</g>
<g font-size="3.2" fill="#00f">
<text x="134.8" y="28.4">Vin</text>
<text x="141.3" y="26.6">3</text>
<text x="174.8" y="28.4">4</text>
<text x="34.8" y="30.2">2</text>
<text x="34.8" y="33.7">3</text>
<text x="38.3" y="31.9">3V3</text>
<text x="38.3" y="35.5">EN</text>
<text x="66.7" y="35.5">IO22</text>
<text x="66.7" y="31.9">IO23</text>
<text x="76" y="33.7">36</text>
<text x="76" y="30.2">37</text>
<text x="114.2" y="30.2">4</text>
<text x="117.7" y="31.9">Vout</text>
<text x="132.5" y="31.9">Vout</text>
<text x="141.3" y="30.2">2</text>
<text x="163.2" y="33.7">SHELL</text>
<text x="163.2" y="30.2">SHELL</text>
<text x="174.8" y="35.5">2</text>
<text x="174.8" y="31.9">3</text>
<text x="34.8" y="40.7">5</text>
<text x="66" y="39">TXD0</text>
<text x="76" y="40.7">34</text>
<text x="76" y="37.2">35</text>
<text x="163.2" y="40.7">SHELL</text>
<text x="163.2" y="37.2">SHELL</text>
<text x="174.8" y="39">1</text>
<text x="34.8" y="44.3">6</text>
<text x="34.8" y="47.8">7</text>
<text x="38.3" y="42.5">SENSOR_VN</text>
<text x="38.3" y="46">IO34</text>
<text x="65.7" y="42.5">RXD0</text>
<text x="66.7" y="46">IO21</text>
<text x="76" y="47.8">32</text>
<text x="76" y="44.3">33</text>
<text x="164.5" y="47.8">VBUS</text>
<text x="174.8" y="46">B4A9</text>
<text x="34.8" y="51.3">8</text>
<text x="38.3" y="49.6">IO35</text>
<text x="38.3" y="53.1">IO32</text>
<text x="66.7" y="53.1">IO19</text>
<text x="70" y="49.6">NC</text>
<text x="76" y="51.3">31</text>
<text x="164.6" y="51.3">SBU2</text>
<text x="174.8" y="53.1">B7</text>
<text x="174.8" y="49.6">B8</text>
<text x="246.7" y="51.3">1</text>
<text x="251.2" y="52.7">GND</text>
<text x="32.8" y="58.4">10</text>
<text x="34.8" y="54.9">9</text>
<text x="38.3" y="56.6">IO33</text>
<text x="66.7" y="56.6">IO18</text>
<text x="76" y="58.4">29</text>
<text x="76" y="54.9">30</text>
<text x="166.5" y="54.9">DN2</text>
<text x="166.9" y="58.4">DP2</text>
<text x="174.8" y="56.6">B6</text>
<text x="246.7" y="58.4">3</text>
<text x="246.7" y="54.9">2</text>
<text x="251.2" y="59.8">RXD</text>
<text x="251.2" y="56.3">TXD</text>
<text x="262" y="59.8">RTS#</text>
<text x="262.7" y="56.3">R232</text>
<text x="271.6" y="54.9">15</text>
<text x="271.6" y="58.4">14</text>
<text x="332.9" y="54.9">4</text>
<text x="332.9" y="58.4">5</text>
<text x="336.4" y="56.6">EN</text>
<text x="351" y="56.6">FB</text>
<text x="356.5" y="54.9">3</text>
<text x="32.8" y="61.9">11</text>
<text x="32.8" y="65.4">12</text>
<text x="38.3" y="60.1">IO25</text>
<text x="38.3" y="63.7">IO26</text>
<text x="66.7" y="63.7">IO17</text>
<text x="68.7" y="60.1">IO5</text>
<text x="76" y="65.4">27</text>
<text x="76" y="61.9">28</text>
<text x="164.6" y="65.4">SBU1</text>
<text x="166.9" y="61.9">CC2</text>
<text x="174.8" y="63.7">A8</text>
<text x="174.8" y="60.1">B5</text>
<text x="246.7" y="65.4">5</text>
<text x="246.7" y="61.9">4</text>
<text x="251.2" y="63.3">V3</text>
<text x="261.7" y="63.3">DTR#</text>
<text x="271.6" y="61.9">13</text>
<text x="271.6" y="65.4">12</text>
<text x="332.9" y="61.9">6</text>
<text x="336.4" y="60.1">IN</text>
<text x="336.4" y="63.7">NC</text>
<text x="349.7" y="63.7">SW</text>
<text x="356.5" y="61.9">1</text>
<text x="32.8" y="69">13</text>
<text x="38.3" y="67.2">IO27</text>
<text x="38.3" y="70.7">IO14</text>
<text x="66.7" y="67.2">IO16</text>
<text x="68.7" y="70.7">IO4</text>
<text x="76" y="69">26</text>
<text x="166.5" y="69">DN1</text>
<text x="174.8" y="70.7">A6</text>
<text x="174.8" y="67.2">A7</text>
<text x="246.7" y="69">6</text>
<text x="251.2" y="70.4">D-</text>
<text x="251.2" y="66.9">D+</text>
<text x="261.2" y="66.9">DCD#</text>
<text x="264.8" y="70.4">RI#</text>
<text x="271.6" y="69">11</text>
<text x="32.8" y="72.5">14</text>
<text x="38.3" y="74.3">IO12</text>
<text x="68.7" y="74.3">IO0</text>
<text x="76" y="72.5">25</text>
<text x="166.9" y="76">CC1</text>
<text x="166.9" y="72.5">DP1</text>
<text x="174.8" y="77.8">A4B9</text>
<text x="174.8" y="74.3">A5</text>
<text x="246.7" y="76">8</text>
<text x="246.7" y="72.5">7</text>
<text x="251.2" y="77.4">NC.</text>
<text x="251.2" y="73.9">NC.</text>
<text x="261.5" y="73.9">DSR#</text>
<text x="262" y="77.4">CTS#</text>
<text x="271.6" y="72.5">10</text>
<text x="273.4" y="76">9</text>
<text x="45.2" y="82.4" transform="rotate(-90 45.2 82.4)">IO13</text>
<text x="48.7" y="82.4" transform="rotate(-90 48.7 82.4)">SD2</text>
<text x="52.2" y="82.4" transform="rotate(-90 52.2 82.4)">SD3</text>
<text x="55.7" y="82.4" transform="rotate(-90 55.7 82.4)">CMD</text>
<text x="59.3" y="82.4" transform="rotate(-90 59.3 82.4)">CLK</text>
<text x="62.8" y="82.4" transform="rotate(-90 62.8 82.4)">SD0</text>
<text x="66.3" y="82.4" transform="rotate(-90 66.3 82.4)">SD1</text>
<text x="69.8" y="82.4" transform="rotate(-90 69.8 82.4)">IO15</text>
<text x="73.4" y="82.4" transform="rotate(-90 73.4 82.4)">IO2</text>
<text x="164.5" y="79.6">VBUS</text>
<text x="43.7" y="87.3" transform="rotate(-90 43.7 87.3)">16</text>
<text x="47.3" y="87.3" transform="rotate(-90 47.3 87.3)">17</text>
<text x="50.8" y="87.3" transform="rotate(-90 50.8 87.3)">18</text>
<text x="54.3" y="87.3" transform="rotate(-90 54.3 87.3)">19</text>
<text x="57.9" y="87.3" transform="rotate(-90 57.9 87.3)">20</text>
<text x="61.4" y="87.3" transform="rotate(-90 61.4 87.3)">21</text>
<text x="64.9" y="87.3" transform="rotate(-90 64.9 87.3)">22</text>
<text x="68.4" y="87.3" transform="rotate(-90 68.4 87.3)">23</text>
<text x="72" y="87.3" transform="rotate(-90 72 87.3)">24</text>
<text x="224" y="113.1">3</text>
<text x="112.6" y="116.6">4</text>
<text x="125.2" y="116.6">3</text>
<text x="160.3" y="116.6">4</text>
<text x="172.9" y="116.6">3</text>
<text x="219.5" y="118">2</text>
<text x="219.5" y="114.5">3</text>
<text x="224" y="116.6">2</text>
<text x="112.6" y="123.6">2</text>
<text x="125.2" y="123.6">1</text>
<text x="160.3" y="123.6">2</text>
<text x="172.9" y="123.6">1</text>
<text x="219.5" y="121.5">1</text>
<text x="224" y="120.1">1</text>
<text x="313.5" y="123.6">1</text>
<text x="317" y="125.4">TEMP</text>
<text x="338.4" y="125.4">CE</text>
<text x="338.7" y="121.9">EP</text>
<text x="344.1" y="123.6">8</text>
<text x="344.1" y="120.1">9</text>
<text x="313.5" y="127.2">2</text>
<text x="317" y="128.9">PROG</text>
<text x="330.8" y="128.9">CHRG#</text>
<text x="344.1" y="130.7">6</text>
<text x="344.1" y="127.2">7</text>
<text x="112.6" y="134.2">4</text>
<text x="125.2" y="134.2">3</text>
<text x="160.3" y="134.2">4</text>
<text x="172.9" y="134.2">3</text>
<text x="221.3" y="137.4">3</text>
<text x="225.8" y="136">3</text>
<text x="329.4" y="132.5">STDBY#</text>
<text x="336.4" y="136">BAT</text>
<text x="344.1" y="134.2">5</text>
<text x="112.6" y="141.3">2</text>
<text x="125.2" y="141.3">1</text>
<text x="160.3" y="141.3">2</text>
<text x="172.9" y="141.3">1</text>
<text x="221.3" y="140.9">2</text>
<text x="225.8" y="143.1">1</text>
<text x="225.8" y="139.5">2</text>
<text x="221.3" y="144.5">1</text>
<text x="112.6" y="151.9">4</text>
<text x="125.2" y="151.9">3</text>
<text x="160.3" y="151.9">4</text>
<text x="172.9" y="151.9">3</text>
<text x="112.6" y="158.9">2</text>
<text x="125.2" y="158.9">1</text>
<text x="160.3" y="158.9">2</text>
<text x="172.9" y="158.9">1</text>
<text x="221.3" y="160.3">3</text>
<text x="225.8" y="158.9">3</text>
<text x="318.8" y="157.2">1</text>
<text x="318.8" y="160.7">2</text>
<text x="322.3" y="158.9">OD</text>
<text x="221.3" y="167.4">1</text>
<text x="221.3" y="163.9">2</text>
<text x="225.8" y="166">1</text>
<text x="225.8" y="162.5">2</text>
<text x="318.8" y="164.2">3</text>
<text x="322.3" y="162.5">CS</text>
<text x="322.3" y="166">OC</text>
<text x="336.5" y="166">TD</text>
<text x="342.4" y="164.2">4</text>
<text x="112.6" y="169.5">4</text>
<text x="125.2" y="169.5">3</text>
<text x="160.3" y="169.5">4</text>
<text x="172.9" y="169.5">3</text>
<text x="112.6" y="176.6">2</text>
<text x="125.2" y="176.6">1</text>
<text x="160.3" y="176.6">2</text>
<text x="172.9" y="176.6">1</text>
<text x="221.3" y="183.3">3</text>
<text x="225.8" y="185.4">2</text>
<text x="225.8" y="181.9">3</text>
<text x="320.6" y="180.1">5</text>
<text x="320.6" y="183.6">6</text>
<text x="324.1" y="181.9">G2</text>
<text x="324.1" y="185.4">S2</text>
<text x="334.6" y="181.9">G1</text>
<text x="334.9" y="185.4">S1</text>
<text x="340.6" y="183.6">3</text>
<text x="340.6" y="180.1">4</text>
<text x="221.3" y="190.3">1</text>
<text x="221.3" y="186.8">2</text>
<text x="225.8" y="188.9">1</text>
<text x="320.6" y="187.1">7</text>
<text x="320.6" y="190.7">8</text>
<text x="324.1" y="188.9">S2</text>
<text x="334.9" y="188.9">S1</text>
<text x="340.6" y="190.7">1</text>
<text x="340.6" y="187.1">2</text>
<text x="324.1" y="192.4">D12 D12</text>
<text x="373.9" y="215.4">2</text>
<text x="102.5" y="220.7">GND</text>
<text x="171.1" y="220.7">2</text>
<text x="361.3" y="218.9">1</text>
<text x="373.9" y="218.9">3</text>
<text x="104.3" y="224.2">Vcc</text>
<text x="104.5" y="227.7">Din</text>
<text x="162.5" y="225.6">SCL</text>
<text x="171.1" y="224.2">3</text>
<text x="171.1" y="227.7">4</text>
<text x="373.9" y="226">4</text>
<text x="161.8" y="229.1">SDA</text>
<text x="373.9" y="229.5">5</text>
</g>
<g font-size="3.2" fill="#f00">
<text x="34.8" y="37.2">4</text>
<text x="38.3" y="39">SENSOR_VP</text>
<text x="264.3" y="52.7">VCC</text>
<text x="271.6" y="51.3">16</text>
<text x="313.5" y="134.2">4</text>
<text x="317" y="136">VCC</text>
<text x="342.4" y="160.7">5</text>
<text x="334.3" y="162.5">VCC</text>
<text x="162" y="218.5">VCC</text>
<text x="171.1" y="217.1">1</text>
</g>
<g font-size="3.2" fill="#8d2323">
<text x="36.3" y="118">SEL+</text>
<text x="37.4" y="114.5">SEL-</text>
<text x="41" y="125.1">H-</text>
<text x="42.4" y="128.6">H</text>
<text x="32.5" y="132.5" transform="rotate(-90 32.5 132.5)">JOYSTICK</text>
<text x="39.8" y="132.1">H+</text>
<text x="41.2" y="139.2">V-</text>
<text x="42.6" y="142.7">V</text>
<text x="389.2" y="143.1">2</text>
<text x="40" y="146.2">V+</text>
<text x="389.2" y="146.6">1</text>
<text x="37.4" y="153.3">SEL-</text>
<text x="36.3" y="156.8">SEL+</text>
<text x="41" y="163.9">H-</text>
<text x="42.4" y="167.4">H</text>
<text x="32.5" y="171.3" transform="rotate(-90 32.5 171.3)">JOYSTICK</text>
<text x="39.8" y="170.9">H+</text>
<text x="41.2" y="178">V-</text>
<text x="40" y="185">V+</text>
<text x="42.6" y="181.5">V</text>
</g>
<text font-size="3.2" fill="#00c" x="161.3" y="222.1">GND</text>
<g font-size="3.2" fill="#840000">
<text x="282.2" y="225.8">1</text>
<text x="282.2" y="222.2">2</text>
</g>
</svg>
